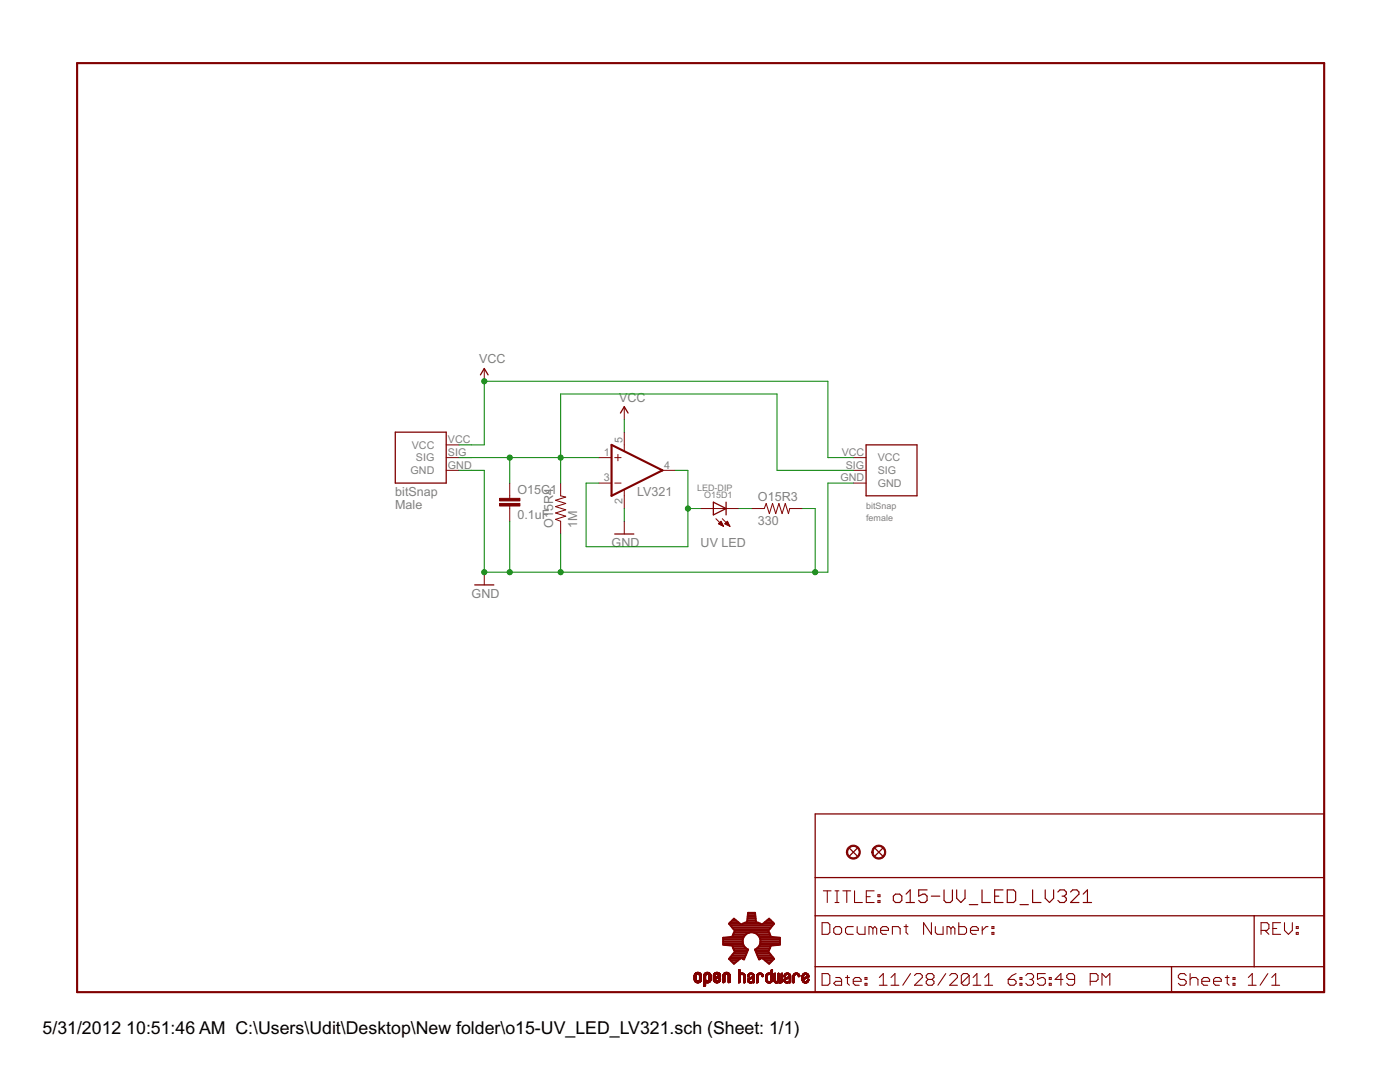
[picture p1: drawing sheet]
<svg xmlns="http://www.w3.org/2000/svg" width="279mm" height="216mm" viewBox="0 0 279 216" stroke-linecap="round" stroke-linejoin="round" font-family="sans-serif">
<g fill="none" stroke="#800000" stroke-width=".2">
<path d="M96.6 73.5v2.6M89 88.8h2.6M89 91.3h2.6M89 93.9h2.6M101.7 96.4v3M111.9 96.4v2.5l1 .3-2 .6 2 .7-2 .6 2 .6-2 .7 2 .6-2 .6 1 .4v2.6M119.5 91.3h2.5M119.5 96.4h2.5M122.7 91.3h1.3M122.7 96.4h1.3M123.3 90.7v1.2M124.6 81.2v2.5"/>
<path d="M124.6 86.2v3.8M124.6 97.8v3.7M132.2 93.9h2.5M170.3 91.3h2.5M170.3 93.9h2.5M170.3 96.4h2.5M96.6 114.2v2.5M101.7 101v3M124.6 104v2.6M139.8 101.5h7.6M142.9 103.5l1.5 1.5M143.4 104.5l.5-.5 .5 1z"/>
<path d="M143.4 104.5h.7M143.5 104.4h.6M143.6 104.6h.6M143.7 104.2h.3M143.8 104.1h.2M143.8 104.7h.5M144.1 104.9h.2M144.1 103.5l1.6 1.5M144.3 105h.1M144.7 104.5l.5-.5 .5 1zM144.7 104.5h.7M144.8 104.4h.6"/>
<path d="M144.8 104.6h.7M144.9 104.2h.4M145.1 104.1h.1M145.1 104.7h.4M145.3 104.9h.3M145.6 105h.1M150 101.5h2.5l.4-1 .6 2 .7-2 .6 2 .6-2 .7 2 .6-2 .7 2 .2-1h2.5M138.5 195.5h.5M138.5 195.4h.4M138.5 195.3h.4M138.5 195.2h.4M138.5 195.1h.4"/>
<path d="M138.5 195h.4M138.5 194.9h.4M138.5 194.8h.4M138.5 194.7h.4M138.5 194.6h.4M138.5 194.6h.5M138.6 195.6h.4M138.6 194.5h.4M138.6 195.7h1.3M138.6 195.7h.5M138.6 194.4h1.3M138.6 195.8h1.3"/>
<path d="M138.6 194.3l1.3 .1M138.7 195.9h1.1M138.7 194.3h1.1M138.7 194.2h1.1M138.8 196h.9M138.8 194.1h.9M138.9 196h.8M138.9 194.1h.8M138.9 196.1h.7M139 194.1h.5M139 196.1h.5M139.1 194.5h-.5"/>
<path d="M139.1 194.4h-.5M139.4 194.4h.5M139.4 194.5h.6M139.5 195.6h.5M139.5 194.5h.5M139.6 194.6h.4M139.6 195.5h.4M139.6 195.4h.4M139.6 195.3h.4M139.6 195.2h.4M139.6 195.1h.4M139.6 195h.4"/>
<path d="M139.6 194.9h.4M139.6 194.8h.4M139.6 194.7h.4M140 195.7h-.6M140 195.5h-.4M140.4 196.8h.3M140.4 196.6h.4M140.4 196.5h.4M140.4 196.4h.4M140.4 196.3h.4M140.4 196.2h.4M140.4 195.8h1.4"/>
<path d="M140.4 195.7h1.4M140.4 195.7h.6M140.4 195.6h.5M140.4 195.5h.4M140.4 195.4h.4M140.4 195.3h.4M140.4 195.2h.4M140.4 195.1h.4M140.4 195h.4M140.4 194.9h.4M140.4 194.8h.4M140.4 194.7h.4"/>
<path d="M140.4 194.6h.4M140.5 196.8h.1M140.5 194.4h1.3M140.6 194.3h1.2M140.6 194.2h1.1M140.7 194.2h1M140.8 194.1h.8M140.8 196.7h-.4M140.8 194.1h.7M140.8 196.1h-.4M140.9 194.6h-.5M140.9 194.5h-.4"/>
<path d="M140.9 194.1h.5M140.9 196.1h.5M141 194.5h-.5M141 194.4h-.5M141.3 194.4h.5M141.4 195.7h.5M141.4 194.5h.5M141.4 195.6h.5M141.5 194.6h.4M141.5 195.5h.4M141.5 196.1h-1.1M141.5 195.4h.4"/>
<path d="M141.5 195.3h.4M141.5 195.2h.4M141.5 195.1h.4M141.5 195h.4M141.5 194.9h.4M141.5 194.8h.4M141.5 194.7h.4M141.6 196h-1.2M141.7 196h-1.3M141.7 195.9h-1.3M141.8 195.9h-1.4M141.8 195.8h-1.4"/>
<path d="M141.9 195.6h-.4M142.4 195.6h.5M142.4 195.6h.4M142.4 195.5h.4M142.4 194.9h.3M142.4 194.8h.3M142.4 194.7h.3M142.4 194.6h.4M142.4 195.7h.5M142.4 195.7h1.3M142.4 194.4h1.3M142.5 195.8h1.2"/>
<path d="M142.5 194.4h1.2M142.5 195.9h1.2M142.5 194.3h1.2M142.5 194.2h1.1M142.6 195.9h1M142.6 196h1M142.6 194.2h1M142.7 194.1h.8M142.7 196h.8M142.7 196.1h.7M142.7 194.7h-.3M142.8 194.6h-.4"/>
<path d="M142.8 195.4l-.4 .1M142.8 194.1h.5M142.8 194.5h-.4M142.9 196.1h.4M142.9 195.4h-.5M142.9 194.5h-.5M142.9 195.3h-.5M142.9 194.9h.9M143 194.4h-.6M143.1 194.8h.7M143.1 195.3h-.7M143.2 194.8h.6"/>
<path d="M143.2 194.4h.6M143.2 195.2h-.8M143.3 195.7h.5M143.3 194.8h.5M143.3 194.5h.5M143.3 195.6h.5M143.4 195.6h.4M143.4 195.2h-1M143.4 194.6h.4M143.4 195.5h.4M143.4 194.7h.4M143.4 195.4h.4"/>
<path d="M143.4 195.3h.4M143.4 195.1h-1M143.5 195.3h.3M143.5 195.1h-1.1M143.6 195.2h.2M143.7 195l-1.3 .1M143.8 195h-1.4M143.8 194.9h-1M144.3 195.9h.4M144.3 195.8h.4M144.3 195.7h.4M144.3 195.6h.4"/>
<path d="M144.3 195.5h.4M144.3 195.4h.4M144.3 195.3h.4M144.3 195.2h.4M144.3 195.1h.4M144.3 195h.4M144.3 194.9h.4M144.3 194.8h.4M144.3 194.7h.4M144.3 196.1h.2M144.3 194.6h.4M144.3 196.1h.1"/>
<path d="M144.3 194.4h1.3M144.4 194.3l1.2 .1M144.4 194.3h1.2M144.4 194.2h1.1M144.5 194.2h1M144.6 196h-.3M144.6 194.1h.8M144.7 196h-.4M144.7 194.6h-.4M144.7 194.5h-.4M144.7 194.1h.5M144.8 194.5h-.5"/>
<path d="M144.9 194.4h-.6M145.1 194.4h.6M145.2 194.5h.5M145.3 194.5h.4M145.3 194.6h.4M145.3 195.9h.4M145.3 195.8h.4M145.3 195.7h.4M145.3 195.6h.4M145.3 195.5h.4M145.3 195.4h.4M145.3 195.3h.4"/>
<path d="M145.3 195.2h.4M145.3 195.1h.4M145.3 195h.4M145.3 194.9h.4M145.3 194.8h.4M145.3 194.7h.4M145.4 196.1h.1M145.6 196.1h-.2M145.6 196h-.3M145.7 196h-.4M147.4 195.9h.3M147.4 195.8h.3"/>
<path d="M147.4 195.7h.3M147.4 195.6h.3M147.4 195.5h.3M147.4 195.4h.3M147.4 195.3h.3M147.4 195.2h.3M147.4 195.1h.3M147.4 195h.3M147.4 194.9h.3M147.4 194.8h.3M147.4 194.7h.3M147.4 194.4h1.2"/>
<path d="M147.4 194.3l1.2 .1M147.4 194.3h1.1M147.4 194.2h1M147.4 194.2h.3M147.4 194.1h.3M147.4 194h.3M147.4 193.9h.3M147.4 193.8h.3M147.4 193.7h.3M147.4 193.6h.3M147.4 193.5h.3M147.5 193.5h.2"/>
<path d="M147.5 196.1h-.1M147.6 196.1h-.2M147.7 196h-.3M147.7 194.6h-.3M147.8 194.6h-.4M147.8 194.2h.6M147.8 194.5h-.4M148 194.5h-.6M148 194.1h.1M148.2 194.5h.5M148.3 194.5h.4M148.4 194.6h.3"/>
<path d="M148.4 194.7h.3M148.5 196h.2M148.5 195.9h.2M148.5 195.8h.2M148.5 195.7h.2M148.5 195.6h.2M148.5 195.5h.2M148.5 195.4h.2M148.5 195.3h.2M148.5 195.2h.2M148.5 195.1h.2M148.5 195h.2"/>
<path d="M148.5 194.9h.2M148.5 194.8h.2M148.6 196.1h-.1M148.6 194.4h-1.2M148.7 196.1h-.2M148.7 196h-.2M149.2 195.8h.4M149.2 195.7h.3M149.2 195.6h.3M149.2 195.5h.3M149.2 194.9h.1M149.2 194.8h.3"/>
<path d="M149.2 194.7h.3M149.2 195.9h.9M149.3 195.9h.8M149.3 196h.8M149.3 194.4h1.2M149.4 194.4h1M149.4 196h.7M149.4 196.1h.7M149.5 194.9h-.3M149.5 194.3h.8M149.5 194.8h-.3M149.5 195.6h-.3"/>
<path d="M149.5 194.2h.8M149.5 196.1h.6M149.5 194.7h-.3M149.5 194.6h-.3M149.6 195.5h-.4M149.6 195.1h1M149.6 194.6h-.4M149.6 194.2h.6M149.6 194.5h-.4M149.7 195.4h-.5M149.8 195.4h-.6M149.8 195.1h.8"/>
<path d="M149.8 196.2h-.1M149.8 194.5h-.5M149.8 196.2h.1M149.8 195.3h-.5M149.8 194.1h.2M149.9 195h.7M150 194.5h.5M150 195.3h-.7M150 194.9h.6M150.1 194.9h.5M150.1 194.5h.4M150.1 195.2h-.7"/>
<path d="M150.2 194.6h.3M150.2 194.8h.4M150.2 194.6h.4M150.2 195.2h.4M150.2 194.7h.4M150.3 196.1h.1M150.3 196h.3M150.3 195.9h.3M150.3 195.8h.3M150.3 195.7h.3M150.3 195.6h.3M150.3 195.5h.3"/>
<path d="M150.3 195.4h.3M150.3 195.3h.3M150.3 194.8h.3M150.5 196.1h-.2M150.6 195.2h-1.2M151 196h.3M151 195.9h.3M151 195.8h.3M151 195.7h.3M151 195.6h.3M151 195.5h.3M151 195.4h.3"/>
<path d="M151 195.3h.3M151 195.2h.3M151 195.1h.3M151 195h.3M151 194.9h.3M151 194.8h.3M151 194.7h.3M151.2 194.4h1M151.2 196.1h-.2M151.3 196.1h-.3M151.3 194.3h.8M151.3 196h-.3"/>
<path d="M151.3 194.2h.8M151.3 194.6h-.3M151.4 194.6h-.4M151.4 194.2h.6M151.4 194.5h-.3M151.6 194.5h-.5M151.6 194.1h.1M151.8 194.5h.5M151.9 194.5h.4M152 194.6h.3M152 194.7h.4M152.1 194.7l.3 .1"/>
<path d="M152.1 194.8h.2M152.1 194.8h.3M152.3 194.4h-1.2M152.3 194.9h-.2M152.8 195.5h.3M152.8 195.4h.3M152.8 195.3h.3M152.8 195.2h.3M152.8 195.1h.3M152.8 195h.3M152.8 194.9h.3M152.8 194.8h.3"/>
<path d="M152.8 195.6h.3M152.8 195.7h.4M152.8 194.6h.4M152.9 195.8h.4M152.9 195.9h1.2M153 195.9h1.1M153 194.4h1.2M153 196h1M153.1 196h.8M153.1 194.3h1.1M153.1 196.1h.8M153.1 194.7h-.3"/>
<path d="M153.1 194.2h1.1M153.2 196.1h.6M153.2 194.6h-.4M153.2 194.2h.6M153.3 194.5h-.4M153.4 194.5h-.5M153.4 196.2h.1M153.4 194.1h.1M153.5 196.2h.1M153.6 194.5h.6M153.7 195.8h.4M153.7 194.5h.5"/>
<path d="M153.8 194.6h.4M153.8 195.7h.4M153.9 195.6h.3M153.9 194.7h.3M153.9 194.2h.3M153.9 195.5h.3M153.9 195.4h.3M153.9 195.3h.3M153.9 195.2h.3M153.9 195.1h.3M153.9 195h.3M153.9 194.9h.3"/>
<path d="M153.9 194.8h.3M153.9 194.1h.3M153.9 194h.3M153.9 193.9h.3M153.9 193.8h.3M153.9 193.7h.3M153.9 193.6h.3M153.9 193.5h.3M154 193.5h.2M154.1 195.8h-.4M154.2 195.7h-.4M154.2 194.4h-1.2"/>
<path d="M154.5 195.8h.3M154.5 195.7h.3M154.5 195.6h.2M154.5 195.5h.2M154.5 195.4h.2M154.5 195.3h.2M154.5 195.2h.2M154.5 195.1h.2M154.5 195h.2M154.5 194.9h.2M154.5 194.8h.2M154.5 194.7h.2"/>
<path d="M154.5 194.6h.2M154.5 194.5h.2M154.5 194.4h.2M154.5 194.3h.2M154.5 195.9h1.6M154.5 194.2h.2M154.6 196h1.5M154.6 196h1.4M154.6 194.2h.1M154.6 196.1h1.4M154.7 196.1h.5M154.9 196.2h.1"/>
<path d="M155 196.2h.1M155.1 195.8h.5M155.1 195.8h.4M155.1 195.7h.4M155.2 195.7h.3M155.2 195.6h.2M155.2 195.5h.2M155.2 195.4h.2M155.2 195.3h.2M155.2 195.2h.2M155.2 195.1h.2M155.2 195h.2"/>
<path d="M155.2 194.9h.2M155.2 194.8h.2M155.2 194.7h.2M155.2 194.6h.2M155.2 194.5h.2M155.2 194.4h.2M155.2 194.3h.2M155.2 194.2h.2M155.3 194.2h.1M155.4 196.1h.5M155.7 196.2h.1M155.8 195.8h.3"/>
<path d="M155.8 195.7h.3M155.9 195.7h.2M155.9 195.6h.2M155.9 195.5h.2M155.9 195.4h.2M155.9 195.3h.2M155.9 195.2h.2M155.9 195.1h.2M155.9 195h.2M155.9 194.9h.2M155.9 194.8h.2M155.9 194.7h.2"/>
<path d="M155.9 194.6h.2M155.9 194.5h.2M155.9 194.4h.2M155.9 194.3h.2M155.9 194.2h.2M156 194.2h.1M156.4 195.8h.4M156.4 195.7h.4M156.4 195.6h.4M156.4 195.5h.4M156.4 194.9h.2M156.5 195.8h.4"/>
<path d="M156.5 194.7h.3M156.5 195.9h.8M156.6 196h.7M156.6 194.4h1.1M156.6 194.4h1M156.7 196h.7M156.7 196.1h.7M156.7 194.9h-.3M156.7 194.3h.9M156.7 194.8h-.3M156.8 196.1h.5M156.8 194.7l-.4 .1"/>
<path d="M156.8 194.2h.7M156.8 194.6h-.3M156.8 195.5h-.4M156.8 195.1h1M156.8 194.2h.6M156.9 195.1h.9M156.9 194.5h-.4M156.9 195.4h-.4M157 196.2h.1M157 195.4h-.5M157 195.1h.8M157 194.5h-.5"/>
<path d="M157.1 195.3h-.6M157.1 194.1h.1M157.1 195h.7M157.2 194.5h.5M157.2 195.3h-.7M157.3 194.9h.5M157.4 194.5h.4M157.4 194.9h.4M157.4 195.2h-.8M157.4 194.6h.4M157.5 194.6h.3M157.5 194.8h.3"/>
<path d="M157.5 194.7h.3M157.5 196.1h.2M157.5 196h.3M157.5 195.9h.3M157.5 195.8h.3M157.5 195.7h.3M157.5 195.6h.3M157.5 195.5h.3M157.5 195.4h.3M157.5 195.3h.3M157.5 195.2h.3M157.8 196.1h-.3"/>
<path d="M157.8 195.2h-1.1M158.3 196h.2M158.3 195.9h.2M158.3 195.8h.2M158.3 195.7h.2M158.3 195.6h.2M158.3 195.5h.2M158.3 195.4h.2M158.3 195.3h.2M158.3 195.2h.2M158.3 195.1h.2M158.3 195h.2"/>
<path d="M158.3 194.9h.2M158.3 194.8h.2M158.3 194.7h.3M158.3 194.6h.3M158.4 196.1h-.1M158.4 194.4h1.1M158.4 194.4h1M158.5 194.3h.9M158.5 196.1h-.2M158.5 196h-.2M158.6 194.7h-.3M158.6 194.2h.7"/>
<path d="M158.6 194.2h.6M158.7 194.6h-.4M158.7 194.5h-.4M158.9 194.5h-.6M158.9 194.1h.1M159 194.5h.6M159.2 194.5h.4M159.2 194.6h.4M159.3 194.7h.3M159.3 194.6h.3M159.3 194.8h.3M159.5 194.4h-1.1"/>
<path d="M159.6 194.9h-.3M159.6 194.8h-.3M160.1 195.6h.3M160.1 195.5h.3M160.1 195.1h1.1M160.1 195.1h.3M160.1 195h.3M160.1 194.9h.3M160.1 194.8h.3M160.1 194.7h.3M160.1 195.7h.4M160.1 195.7h.3"/>
<path d="M160.1 194.6h.3M160.1 195.8h.4M160.1 195.8h.5M160.2 195.9h1.1M160.2 194.4h1.1M160.3 196h.9M160.3 194.4h1M160.3 194.3h.9M160.4 196.1h.7M160.4 194.2h.7M160.4 195.5h-.3M160.4 196.1h.6"/>
<path d="M160.5 194.6h-.4M160.5 194.2h.5M160.5 195.4l-.4 .1M160.5 194.5h-.4M160.6 195.4h-.5M160.6 196.2h.1M160.7 194.5h-.6M160.7 195.3h-.6M160.7 194.1h.1M160.7 196.2h.1M160.7 195h.7M160.8 195.3h-.7"/>
<path d="M160.8 194.5h.6M160.9 194.9h.5M161 195.8h.3M161 195.2h-.9M161 194.5h.4M161 195.8h.4M161 195.7h.4M161 194.8h.4M161 194.6h.4M161.1 195.2h-1M161.1 194.6h.3M161.1 195.6h.3"/>
<path d="M161.1 194.7h.3M161.1 194.8h.3M161.2 195.5h.2M161.2 195.1h-.7M161.3 195.4h.1M161.4 195l-.8 .1M161.4 195.7h-.3M161.4 194.9h-.6"/>
</g>
<path d="M15.4 12.6h248.9v185.4h-248.9zM122 88.8l10.2 5.1-10.2 5z" fill="none" stroke="#800000" stroke-width=".42"/>
<g fill="none" stroke="#800000" stroke-width=".25">
<path d="M95.9 74.8l.7-1.3 .8 1.3M78.9 86.2h10.1v10.2h-10.1zM123.8 82.4l.8-1.2 .7 1.2M172.8 88.8h10.2v10.1h-10.2zM94.7 116.7h3.9M122.7 106.6h3.8M142.4 100.2l2.5 1.3-2.5 1.2zM144.9 100.2v2.5M162.7 162.4h101.6v35.6h-101.6zM162.7 175.1h101.6M169.5 169.3l1.6 1.5M171.1 169.3l-1.6 1.5"/>
<path d="M174.6 169.3l1.5 1.5M176.1 169.3l-1.5 1.5M162.7 182.7h101.6M162.7 192.9h101.6M233.8 192.9v5.1M250.3 182.7v10.2"/>
</g>
<g fill="none" stroke="#800000" stroke-width=".21">
<path d="M164.3 177.8h1.6M165.1 177.8v2.3M166.6 177.8h.8M167 177.8v2.3M168.2 177.8h1.6M169 177.8v2.3M170.5 177.8v2.3h1.6M172.9 178.9h.8M174.5 177.8h-1.6v2.3h1.6M175.2 179.7h.4v.4h-.4zM175.2 178.5h.4v.4h-.4zM164.1 184.1h1.1l.4 .4v1.6l-.4 .3h-1.1z"/>
<path d="M164.1 194.3h1.1l.4 .3v1.6l-.4 .4h-1.1zM166.4 185.3l.4-.4h.8l.4 .4v.8l-.4 .3h-.8l-.4-.3zM166.6 180.1h.8M166.8 195.1h.8l.4 .3v1.2h-1.2l-.4-.4 .4-.4h1.2M168.7 195.1h.8M169.1 194.6v1.6l.4 .4M170.3 195.8h1.6v-.4l-.4-.3h-.8l-.4 .3v.8l.4 .4h.8M170.3 184.9h-1.2l-.4 .4v.8l.4 .3h1.2M171.1 184.9v1.2l.4 .3h1.1v-1.5M172.6 196.2h.4v.4h-.4zM172.6 195.1h.4v.3h-.4zM174.2 185.3l-.4-.4h-.4v1.5"/>
<path d="M174.2 185.3v1.1M174.2 185.3l.4-.4 .4 .4v1.1M175.5 196.6h1.5M175.5 195.1l.8-.8v2.3M175.7 185.7h1.6v-.4l-.4-.4h-.8l-.4 .4v.8l.4 .3h.8M177.8 196.6h1.6M177.8 195.1l.8-.8v2.3M178.1 186.4v-1.5h1.2l.3 .4v1.1M180.4 184.9h.8M180.8 184.5v1.6l.4 .3M181.7 194.3l-1.5 2.3M182.5 194.6l.4-.3h.8l.4 .3v.5l-1.6 1.5h1.6"/>
<path d="M185.2 195.4l-.4 .4v.4l.4 .4h.8l.4-.4v-.4l-.4-.4M185.2 195.4l-.4-.3v-.5l.4-.3h.8l.4 .3v.5l-.4 .3M185.2 195.4h.8M185.9 184.1v2.3l-1.6-2.3v2.3M186.7 184.9v1.2l.3 .3h1.2v-1.5M188.7 194.3l-1.5 2.3M189.5 194.6l.4-.3h.8l.4 .3v.5l-1.6 1.5h1.6M189.8 185.3l-.4-.4h-.4v1.5M189.8 185.3v1.1M189.8 185.3l.4-.4 .4 .4v1.1M191.3 184.1v2.3h1.2l.4-.3v-.8l-.4-.4h-1.2M193.4 194.6v1.6l-.4 .4h-.7l-.4-.4"/>
<path d="M193.4 194.6l-.4-.3h-.7l-.4 .3v1.6M193.4 194.6l-1.5 1.6M193.7 185.7h1.5v-.4l-.4-.4h-.7l-.4 .4v.8l.4 .3h.7M194.2 196.6h1.5M194.2 195.1l.8-.8v2.3M196 184.9v1.5M196.5 196.6h1.6M196.5 195.1l.8-.8v2.3M197.2 184.9h-.4l-.8 .8M198 186.1h.4v.3h-.4zM198 184.9h.4v.4h-.4zM201.2 195.4h1.2l.4 .4v.4l-.4 .4h-.8l-.4-.4z"/>
<path d="M202.8 194.3l-.8 .3-.8 .8M203.6 196.2h.3v.4h-.3zM203.6 195.1h.3v.3h-.3zM204.7 194.6l.4-.3h.8l.4 .3v.5l-.4 .3M205.5 195.4h.4M205.9 195.4l.4 .4v.4l-.4 .4h-.8l-.4-.4M208.6 194.3h-1.5v1.1l.7-.3h.4l.4 .3v.8l-.4 .4h-.7l-.4-.4M209.4 196.2h.4v.4h-.4zM209.4 195.1h.4v.3h-.4zM212.1 195.4h-1.5l1.1-1.1v2.3M214.5 195.4h-1.2l-.4-.3v-.5l.4-.3h.8l.4 .3v1.6l-.4 .4h-.8l-.4-.4M217.6 195.8h1.2l.3-.4v-.8l-.3-.3h-1.2v2.3"/>
<path d="M219.9 196.6v-2.3l.8 .8 .8-.8v2.3M236.7 194.6l-.4-.3h-.7l-.4 .3v.5l.4 .3h.7l.4 .4v.4l-.4 .4h-.7l-.4-.4M237.5 195.4l.4-.3h.8l.4 .3v1.2M237.5 194.3v2.3M239.8 195.8h1.6v-.4l-.4-.3h-.8l-.4 .3v.8l.4 .4h.8M242.2 195.8h1.5v-.4l-.3-.3h-.8l-.4 .3v.8l.4 .4h.8M244.5 195.1h.8M244.9 194.6v1.6l.4 .4M246.1 196.2h.4v.4h-.4zM246.1 195.1h.4v.3h-.4zM249.1 196.6h1.6M249.1 195.1l.8-.8v2.3"/>
<path d="M251.7 185.7h1.2l.3-.4v-.8l-.3-.4h-1.2v2.3M252.5 185.7l.7 .7M253 194.3l-1.5 2.3M253.8 196.6h1.6M253.8 195.1l.8-.8v2.3M254 185.3h.8M255.6 184.1h-1.6v2.3h1.6M256.3 184.1v1.6l.8 .7 .8-.7v-1.6M258.7 186.1h.4v.3h-.4zM258.7 184.9h.4v.4h-.4z"/>
</g>
<g fill="none" stroke="#800000" stroke-width=".23">
<path d="M178.3 178.8l.4-.4h.9l.4 .4v.9l-.4 .4h-.9l-.4-.4zM180.8 178.4l.9-.8v2.5M185 177.6h-1.7v1.2l.9-.4h.4l.4 .4v.9l-.4 .4h-.8l-.5-.4M185.9 178.8h1.7M188.4 177.6v2.1l.4 .4h.9l.4-.4v-2.1M190.9 177.6v1.6l.9 .9 .8-.9v-1.6M196 177.6v2.5h1.7M198.5 178.8h.8M200.2 177.6h-1.7v2.5h1.7M201 177.6h1.3l.4 .4v1.7l-.4 .4h-1.3zM206.1 177.6v2.5h1.7M208.6 177.6v1.6l.8 .9 .9-.9v-1.6"/>
<path d="M211.1 178l.4-.4h.9l.4 .4v.4l-.4 .4M212 178.8h.4M212.4 178.8l.4 .4v.5l-.4 .4h-.9l-.4-.4M213.7 178l.4-.4h.8l.4 .4v.4l-1.6 1.7h1.6M216.2 178.4l.8-.8v2.5M180.8 180.1h1.7M193.4 180.5h1.7M203.6 180.5h1.6M216.2 180.1h1.6"/>
</g>
<g fill="#800000" stroke="#800000" stroke-width=".2">
<path d="M99.7 100.5h4.1v.5h-4.1z"/>
<path d="M99.7 99.4h4.1v.5h-4.1z"/>
</g>
<g fill="#800000" stroke="#800000" stroke-width=".2">
<path d="M169.3 169.1a1.4 1.4 0 0 1 2.2 .2 1.4 1.4 0 0 1-.8 2.1 1.4 1.4 0 0 1-1.8-1.4h.3a1.15 1.15 0 0 1 1.6-1 1.15 1.15 0 0 1 .3 1.9 1.15 1.15 0 0 1-1.9-.6v-.3h-.3z" fill-rule="evenodd"/>
<path d="M174.4 169.1a1.4 1.4 0 0 1 2.2 .2 1.4 1.4 0 0 1-.8 2.1 1.4 1.4 0 0 1-1.8-1.4h.2a1.15 1.15 0 0 1 1.7-1 1.15 1.15 0 0 1 .2 1.9 1.15 1.15 0 0 1-1.8-.6l-.1-.3h-.2z" fill-rule="evenodd"/>
</g>
<g fill="none" stroke="#800000" stroke-width=".38">
<path d="M144.3 188.2h4M144.3 187.9h3.9M144.3 187.5h3.9M144.3 187.2h4M144.7 188.6h3.7M145.5 191.3h2.2M145.5 184.4h2.2M145.8 191h2.9M145.8 184h1.5M145.8 184.7h8.4M145.8 191.7h1.4M146 190.6h2.8"/>
<path d="M146.1 185.1h7.8M146.1 183.7h.8M146.2 192h.6M146.2 186.8h2.3M146.2 188.9h2.4M146.3 186.5h2.5M146.3 190.3h2.7M146.3 189.3h2.6M146.4 185.4h7.2M146.5 186.1l-.3 .8-1.9 .2v1.4l1.9 .2 .5 1.2-1.2 1.4M146.5 186.1h3M146.5 189.6h2.7"/>
<path d="M146.6 189.9h2.5M146.6 185.8h6.7M148.1 184.4h3.7M148.2 187.5a1.76 1.76 0 0 0 1.1 2l-.8 2-.6-.4-1.4 1.2-1-1M148.3 191.3h.2M149 184h1.9M149.1 183.7h1.7M149.2 183.3h1.6M149.2 183h1.6M149.2 182.6h1.5M149.3 182.3h1.4M150.5 186.1a1.79 1.79 0 0 0-2.3 1.4"/>
<path d="M150.5 186.1a1.81 1.81 0 0 1 1.3 1.7M150.5 186.1h3M150.7 189.6h2.8M150.9 189.9h2.5M151 190.3h2.6M151 189.3h2.6M151.1 186.5h2.6M151.2 190.6h2.7M151.3 191h2.9M151.4 188.9h2.4M151.4 191.3h.3M151.4 186.8h2.4"/>
<path d="M151.6 188.6h3.7M151.6 187.2h4.1M151.7 188.2h4M151.7 187.5h4M151.8 187.8l-.2 .9-.9 .8 .8 2 .6-.4 1.4 1.2 1-1M151.8 187.9h3.9M152.2 184.4h2.3M152.3 191.3h2.2M152.7 184h1.5M152.7 191.7h1.4M153.1 183.7h.8M153.2 192h.6"/>
<path d="M153.3 185.7l.2 .4M153.3 185.7l1.2-1.4-1-1-1.4 1.2-1.2-.5-.2-1.9h-1.4l-.2 1.9-1.2 .5-1.4-1.2-1 1 1.2 1.4-.2 .4M153.5 186.1l.3 .8 1.9 .2v1.4l-1.9 .2-.5 1.2 1.2 1.4"/>
</g>
<g fill="none" stroke="#008000" stroke-width=".2">
<path d="M94.1 93.9h2.5v20.3h68.6v-17.8h5.1M94.1 88.8h2.5v-12.7h68.6v15.2h5.1M94.1 91.3h25.4M101.7 91.3v5.1M124.6 83.7v2.5M134.7 93.9h2.6v15.2h-20.3v-12.7h2.5M170.3 93.9h-15.2v-15.3h-43.2v17.8M101.7 104v10.2M111.9 106.6v7.6M124.6 101.5v2.5M137.3 101.5h2.5M147.4 101.5h2.6"/>
<path d="M160.1 101.5h2.6v12.7"/>
</g>
<g fill="#008000" stroke="#008000" stroke-width=".2">
<circle cx="137.3" cy="101.5" r=".51"/>
<circle cx="96.6" cy="76.1" r=".51"/>
<circle cx="111.9" cy="91.3" r=".51"/>
<circle cx="101.7" cy="91.3" r=".51"/>
<circle cx="162.7" cy="114.2" r=".51"/>
<circle cx="111.9" cy="114.2" r=".51"/>
<circle cx="101.7" cy="114.2" r=".51"/>
<circle cx="96.6" cy="114.2" r=".51"/>
</g>
<path d="M91.6 88.8h2.5M91.6 91.3h2.5M91.6 93.9h2.5" fill="none" stroke="#008000" stroke-width=".21"/>
<g font-size="4">
<text x="8.5" y="206.4">5/31/2012</text>
<text x="25.2" y="206.4">10:51:46 AM C:\Users\Udit\Desktop\New folder\o15-UV_LED_LV321.sch (Sheet: 1/1)</text>
</g>
<g font-size="2.8" fill="#808080">
<text x="95.6" y="72.5">VCC</text>
<text x="123.6" y="80.1">VCC</text>
<text x="78.9" y="98.9">bitSnap</text>
<text x="78.9" y="101.5">Male</text>
<text x="103.3" y="98.5">O15C1</text>
<text x="127.1" y="98.9">LV321</text>
<text x="151.3" y="100">O15R3</text>
<text x="103.3" y="103.6">0.1uF</text>
<text x="110.4" y="105.3" transform="rotate(-90 110.4 105.3)">O15R4</text>
<text x="115.2" y="105.3" transform="rotate(-90 115.2 105.3)">1M</text>
<text x="151.3" y="104.8">330</text>
<text x="122.1" y="109.1">GND</text>
<text x="139.8" y="109.1">UV LED</text>
<text x="94.1" y="119.2">GND</text>
</g>
<g font-size="2.4" fill="#808080">
<text x="82.2" y="89.5">VCC</text>
<text x="89.4" y="88.4">VCC</text>
<text x="124.2" y="88.4" transform="rotate(-90 124.2 88.4)">5</text>
<text x="81.9" y="94.6">GND</text>
<text x="83" y="92.1">SIG</text>
<text x="89.4" y="91">SIG</text>
<text x="89.4" y="93.5">GND</text>
<text x="120.5" y="91">1</text>
<text x="132.6" y="93.5">4</text>
<text x="168" y="91">VCC</text>
<text x="168.8" y="93.5">SIG</text>
<text x="175.2" y="92.1">VCC</text>
<text x="175.2" y="94.6">SIG</text>
<text x="120.5" y="96">3</text>
<text x="124.2" y="100.5" transform="rotate(-90 124.2 100.5)">2</text>
<text x="167.7" y="96">GND</text>
<text x="175.2" y="97.2">GND</text>
</g>
<g font-size="2" fill="#808080">
<text x="139.2" y="97.9">LED-DIP</text>
<text x="140.5" y="99.4">O15D1</text>
<text x="172.8" y="101.5">bitSnap</text>
<text x="172.8" y="104">female</text>
</g>
</svg>
